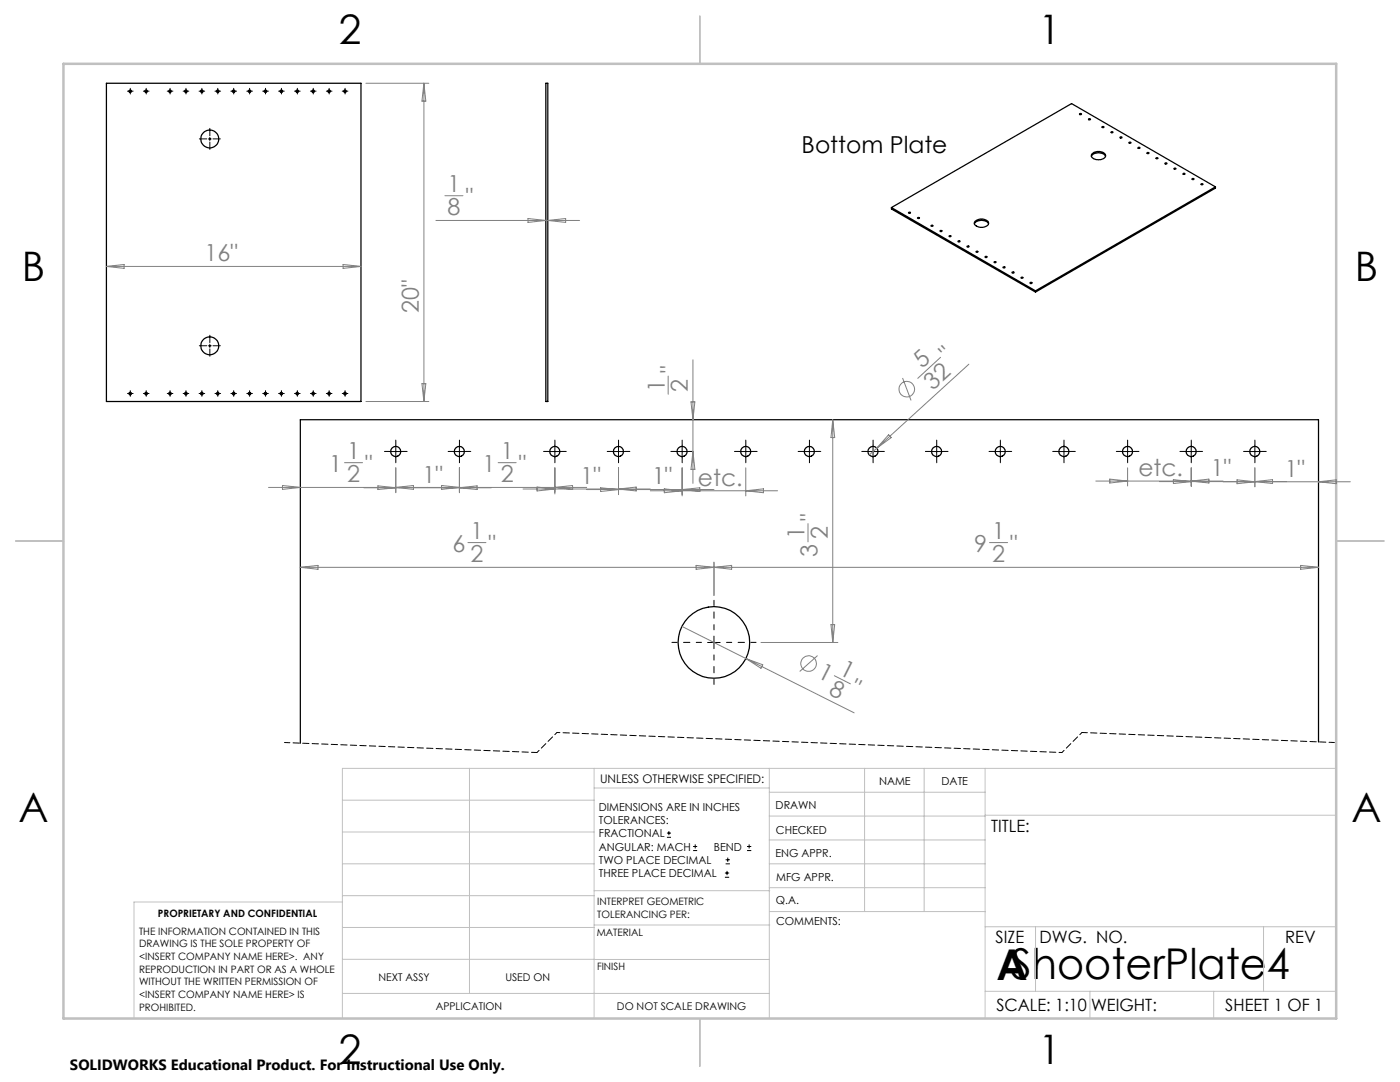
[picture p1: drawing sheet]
<svg xmlns="http://www.w3.org/2000/svg" width="279mm" height="216mm" viewBox="0 0 279 216" stroke-linecap="round" stroke-linejoin="round" font-family="sans-serif">
<g fill="none" stroke="#000" stroke-width=".25">
<path d="M21.2 16.6h50.8v63.5h-50.8zM108.9 16.6h.4v63.5h-.4zM215.5 22.7l.2-.1 .1 .2-.3 .1zM217.8 31.2a1.76 1.76 0 0 1 2.8 0M217.9 30.7a1.76 1.76 0 0 1 2.8 .3 1.71 1.71 0 0 1-2.8 .4l-.1-.2zM221.7 26.4l.3-.1 .1 .1-.3 .1zM225.3 28.4h.3l.1 .1-.3 .1zM227.1 29.5l.3-.1 .1 .2h-.3zM230.7 31.5h.1a.16 .16 0 0 1 .2-.1 .16 .16 0 0 1 0 .2l-.2 .1zM234.3 33.6h.1a.16 .16 0 0 1 .2-.1 .16 .16 0 0 1 0 .2l-.2 .1zM239.7 36.7a.16 .16 0 0 1 .3-.1 .16 .16 0 0 1 0 .2zM242.6 37.3l-28.7-16.6-36 20.7"/>
<path d="M242.6 37.3l-35.9 20.7M242.6 37.3v.2l-35.9 20.8M177.9 41.4l28.8 16.6M177.9 41.4v.3l28.8 16.6M183.2 43.4a.16 .16 0 0 1 .2 0 .16 .16 0 0 1 0 .2 .16 .16 0 0 1-.2 0 .16 .16 0 0 1 0-.2zM185.8 45l.3-.1 .1 .2-.4 .1zM187.6 46h.3l.1 .1-.3 .1zM189.4 47.1a.16 .16 0 0 1 .3-.1 .16 .16 0 0 1 0 .2h-.2zM194.5 44.7a1.76 1.76 0 0 1 2.8 0M194.6 44.2a1.81 1.81 0 0 1 2.7 .2 1.29 1.29 0 0 1-1.9 .9 .83 .83 0 0 1-.9-1zM194.8 50.2a.16 .16 0 0 1 .3-.1 .16 .16 0 0 1 0 .2zM198.4 52.3v-.1a.16 .16 0 0 1 .2 0 .16 .16 0 0 1 .1 .2h-.2z"/>
<path d="M202 54.3h.3l.1 .1-.3 .1zM203.8 55.4l.2-.1 .2 .2h-.3zM205.6 56.4l.2-.1 .2 .2-.3 .1zM206.7 58v.3M263.1 148.1v-64.4h-203.2v64.6"/>
<circle cx="26" cy="18.2" r=".25"/>
<circle cx="29.2" cy="18.2" r=".25"/>
<circle cx="33.9" cy="18.2" r=".25"/>
<circle cx="37.1" cy="18.2" r=".25"/>
<circle cx="40.3" cy="18.2" r=".25"/>
<circle cx="43.4" cy="18.2" r=".25"/>
<circle cx="46.6" cy="18.2" r=".25"/>
<circle cx="49.8" cy="18.2" r=".25"/>
<circle cx="53" cy="18.2" r=".25"/>
<circle cx="56.1" cy="18.2" r=".25"/>
<circle cx="59.3" cy="18.2" r=".25"/>
<circle cx="62.5" cy="18.2" r=".25"/>
<circle cx="65.7" cy="18.2" r=".25"/>
<circle cx="68.8" cy="18.2" r=".25"/>
<circle cx="41.9" cy="27.7" r="1.78"/>
<circle cx="217.5" cy="23.8" r=".18"/>
<circle cx="220.1" cy="25.4" r=".16"/>
<circle cx="223.7" cy="27.5" r=".16"/>
<circle cx="229.1" cy="30.6" r=".18"/>
<circle cx="232.7" cy="32.7" r=".16"/>
<circle cx="236.3" cy="34.7" r=".16"/>
<circle cx="238.1" cy="35.8" r=".16"/>
<circle cx="181.5" cy="42.4" r=".16"/>
<circle cx="191.4" cy="48.1" r=".16"/>
<circle cx="193.2" cy="49.2" r=".16"/>
<circle cx="196.8" cy="51.2" r=".16"/>
<circle cx="200.3" cy="53.3" r=".18"/>
<circle cx="26" cy="78.5" r=".25"/>
<circle cx="29.2" cy="78.5" r=".25"/>
<circle cx="33.9" cy="78.5" r=".25"/>
<circle cx="37.1" cy="78.5" r=".25"/>
<circle cx="40.3" cy="78.5" r=".25"/>
<circle cx="41.9" cy="69" r="1.78"/>
<circle cx="43.5" cy="78.5" r=".25"/>
<circle cx="46.6" cy="78.5" r=".25"/>
<circle cx="49.8" cy="78.5" r=".25"/>
<circle cx="53" cy="78.5" r=".25"/>
<circle cx="56.2" cy="78.5" r=".25"/>
<circle cx="59.3" cy="78.5" r=".25"/>
<circle cx="62.5" cy="78.5" r=".25"/>
<circle cx="65.7" cy="78.5" r=".25"/>
<circle cx="68.9" cy="78.5" r=".25"/>
<circle cx="79" cy="90.1" r="1.02"/>
<circle cx="91.7" cy="90.1" r="1.02"/>
<circle cx="110.7" cy="90.1" r="1.02"/>
<circle cx="123.4" cy="90.1" r="1.02"/>
<circle cx="136.1" cy="90.1" r="1.02"/>
<circle cx="148.8" cy="90.1" r="1.02"/>
<circle cx="161.5" cy="90.1" r="1.02"/>
<circle cx="174.2" cy="90.1" r="1.02"/>
<circle cx="186.9" cy="90.1" r="1.02"/>
<circle cx="199.6" cy="90.1" r="1.02"/>
<circle cx="212.3" cy="90.1" r="1.02"/>
<circle cx="225" cy="90.1" r="1.02"/>
<circle cx="237.7" cy="90.1" r="1.02"/>
<circle cx="250.4" cy="90.1" r="1.02"/>
<circle cx="142.5" cy="128.2" r="7.1"/>
</g>
<g fill="none" stroke="#808080" stroke-width=".2">
<path d="M73 16.6h12.6M84.6 16.6v63.5M84.6 16.6l.4 3.6h-.8zM88.8 39.1h3.6M21.2 53.2h50.8M21.2 53.2l3.6-.4v.8zM68.5 52.8l3.5 .4-3.5 .4zM87 44h28.7M105.4 43.6l3.5 .4-3.5 .4zM109.3 44l3.6-.4v.8zM84.2 76.6h.8l-.4 3.5zM133.4 75v3.7"/>
<path d="M138.3 71.8v24.6M180.1 75.4l1.7 4.5M187.7 71.3l-4.5 4.2M193.4 72.7l-18.4 16.7M56.4 96.9l3.5 .4-3.5 .3zM68.8 92.3h3.6M72.6 97.3h25.4M73 80.1h12.6M75.4 96.9l3.6 .4-3.6 .4zM79 93.3v5M79 97.3l3.5-.4v.7zM88.1 96.9l3.6 .4-3.6 .3z"/>
<path d="M91.7 93.3v5M91.7 97.3l3.5-.4v.8zM99.4 92.3h3.6M104.4 97.6h25.4M107.2 97.2l3.5 .4-3.5 .4zM110.7 93.3v5.3M110.7 97.3l3.6-.4v.7zM117.1 97.3h-63.5M117.1 97.7h25.4M119.9 97.3l3.5 .4-3.5 .4zM123.4 93.3v5.4M123.4 97.6l3.6-.4v.8z"/>
<path d="M129.8 97.9h25.4M132.6 97.5l3.5 .4-3.5 .4zM136.1 93.3v5.7M136.1 97.7l3.6-.4v.8zM137.9 80.2h.8l-.4 3.5zM138.3 90.1l.4 3.6h-.8zM148.8 93.3v5.7M148.8 97.9l3.6-.4v.8zM166.2 83.7v44.5M166.2 83.7l.4 3.6h-.8zM175 89.4l-1.5 1.4M177.3 86.7l.6 .6-2.9 2.1z"/>
<path d="M218.7 96h25.4M221.5 95.6l3.5 .4-3.5 .4zM225 93.3v3.7M231.4 96.1h25.4M234.2 95.7l3.5 .4-3.5 .4zM237.7 93.3v3.8M237.7 96l3.6-.4v.8zM244.1 96.1h25.4M246.9 95.7v.8l7.1-.8v.8zM250.4 93.3v3.9M263.1 96.1l3.6-.4v.8zM59.9 113.2l3.6-.4v.8z"/>
<path d="M93.4 108.3h3.6M138.9 112.8v.8l7.1-.8v.8zM142.5 112.2v6.6M161.3 104.5v3.6M197.5 108.3h3.6M259.6 112.8l3.5 .4-3.5 .4zM263.1 113.2h-203.2M136.1 125l34.4 17.2M148.9 131.4l3.3 1.2-.3 .7zM151.9 128.2h15.3M163.2 130.8l-3.6 3.2M165.8 124.6h.8l-.4 3.6z"/>
<path d="M166.5 134.8l3.2 1.7"/>
<circle cx="180.9" cy="77.7" r="1.55"/>
<circle cx="161.4" cy="132.4" r="1.56"/>
</g>
<g fill="none" stroke="#000" stroke-width=".2">
<path d="M25.7 18.2h.6M26 17.9v.6M28.9 18.2h.6M29.2 17.9v.6M33.6 18.2h.6M33.9 17.9v.6M36.8 18.2h.6M37.1 17.9v.6M40 18.2h.6M40.3 17.9v.6M43.1 18.2h.6M43.5 17.9v.6"/>
<path d="M46.3 18.2h.6M46.6 17.9v.6M49.5 18.2h.6M49.8 17.9v.6M52.7 18.2h.6M53 17.9v.6M55.8 18.2h.6M56.2 17.9v.6M59 18.2h.6M59.3 17.9v.6M62.2 18.2h.6M62.5 17.9v.6"/>
<path d="M65.4 18.2h.6M65.7 17.9v.6M68.5 18.2h.6M68.9 17.9v.6M41.6 27.7h.6M41.9 27.4v.6M25.7 78.5h.6M26 78.2v.6M28.9 78.5h.6M29.2 78.2v.6M33.6 78.5h.6M33.9 78.2v.6"/>
<path d="M36.8 78.5h.6M37.1 78.2v.6M40 78.5h.6M40.3 78.2v.6M41.6 69h.6M41.9 68.7v.6M43.1 78.5h.6M43.5 78.2v.6M46.3 78.5h.6M46.6 78.2v.6M49.5 78.5h.6M49.8 78.2v.6"/>
<path d="M52.7 78.5h.6M53 78.2v.6M55.8 78.5h.6M56.2 78.2v.6M59 78.5h.6M59.3 78.2v.6M62.2 78.5h.6M62.5 78.2v.6M65.4 78.5h.6M65.7 78.2v.6M68.5 78.5h.6M68.9 78.2v.6"/>
<path d="M77.7 90.1h2.5M79 88.8v2.5M90.4 90.1h2.5M91.7 88.8v2.5M109.5 90.1h2.5M110.7 88.8v2.5M122.2 90.1h2.5M123.4 88.8v2.5M134.9 90.1h2.5M136.1 88.8v2.5M147.6 90.1h2.5M148.8 88.8v2.5"/>
<path d="M160.3 90.1h2.5M161.5 88.8v2.5M173 90.1h2.5M174.2 88.8v2.5M185.7 90.1h2.5M186.9 88.8v2.5M198.4 90.1h2.5M199.6 88.8v2.5M211.1 90.1h2.5M212.3 88.8v2.5M223.8 90.1h2.5M225 88.8v2.5"/>
<path d="M236.5 90.1h2.5M237.7 88.8v2.5M249.2 90.1h2.5M250.4 88.8v2.5M141.2 128.2h2.5M142.5 126.9v2.5M133.1 167.1h.8M133.1 166.2h.8M133.5 165.8v.9M138.3 169.7h.8M138.3 168.9h.8M138.7 168.5v.8"/>
<path d="M144.7 175h.8M144.7 174.2h.8M144.8 172.4h.9M144.8 171.6h.9M145.1 173.8v.8M145.2 171.1v.9M149.1 169.7h.8M149.1 168.9h.8M149.5 168.5v.8"/>
</g>
<g fill="none" stroke="#000" stroke-width=".2" stroke-dasharray="15.2 1.3 1.3 1.3">
<path d="M25.7 18.2h-.3M26 17.9v-.3M26 18.5v.3M26.3 18.2h.3M28.9 18.2h-.3M29.2 17.9v-.3M29.2 18.5v.3M29.5 18.2h.2M33.6 18.2h-.2M33.9 17.9v-.3M33.9 18.5v.3M34.3 18.2h.2"/>
<path d="M36.8 18.2h-.2M37.1 17.9v-.3M37.1 18.5v.3M37.4 18.2h.3M40 18.2h-.3M40.3 17.9v-.3M40.3 18.5v.3M40.6 18.2h.3M43.2 18.2h-.3M43.5 17.9v-.3M43.5 18.5v.3M43.8 18.2h.2"/>
<path d="M46.3 18.2h-.2M46.6 17.9v-.3M46.6 18.5v.3M47 18.2h.2M49.5 18.2h-.2M49.8 17.9v-.3M49.8 18.5v.3M50.1 18.2h.3M52.7 18.2h-.3M53 17.9v-.3M53 18.5v.3M53.3 18.2h.3"/>
<path d="M55.9 18.2h-.3M56.2 17.9v-.3M56.2 18.5v.3M56.5 18.2h.2M59 18.2h-.2M59.3 17.9v-.3M59.3 18.5v.3M59.7 18.2h.2M62.2 18.2h-.2M62.5 17.9v-.3M62.5 18.5v.3M62.8 18.2h.3"/>
<path d="M65.4 18.2h-.3M65.7 17.9v-.3M65.7 18.5v.3M66 18.2h.3M68.6 18.2h-.3M68.9 17.9v-.3M68.9 18.5v.3M69.2 18.2h.2M41.3 27.7h-1.5M41.9 27.1v-1.5M41.9 28.3v1.5M42.5 27.7h1.5"/>
<path d="M25.7 78.5h-.3M26 78.2v-.2M26 78.8v.3M26.3 78.5h.3M28.9 78.5h-.3M29.2 78.2v-.2M29.2 78.8v.3M29.5 78.5h.2M33.6 78.5h-.2M33.9 78.2v-.2M33.9 78.8v.3M34.3 78.5h.2"/>
<path d="M36.8 78.5h-.2M37.1 78.2v-.2M37.1 78.8v.3M37.4 78.5h.3M40 78.5h-.3M40.3 78.2v-.2M40.3 78.8v.3M40.6 78.5h.3M41.3 69h-1.5M41.9 68.4v-1.5M41.9 69.6v1.5M42.5 69h1.5"/>
<path d="M43.2 78.5h-.3M43.5 78.2v-.2M43.5 78.8v.3M43.8 78.5h.2M46.3 78.5h-.2M46.6 78.2v-.2M46.6 78.8v.3M47 78.5h.2M49.5 78.5h-.2M49.8 78.2v-.2M49.8 78.8v.3M50.1 78.5h.3"/>
<path d="M52.7 78.5h-.3M53 78.2v-.2M53 78.8v.3M53.3 78.5h.3M55.9 78.5h-.3M56.2 78.2v-.2M56.2 78.8v.3M56.5 78.5h.2M59 78.5h-.2M59.3 78.2v-.2M59.3 78.8v.3M59.7 78.5h.2"/>
<path d="M62.2 78.5h-.2M62.5 78.2v-.2M62.5 78.8v.3M62.8 78.5h.3M65.4 78.5h-.3M65.7 78.2v-.2M65.7 78.8v.3M66 78.5h.3M68.6 78.5h-.3M68.9 78.2v-.2M68.9 78.8v.3M69.2 78.5h.2"/>
<path d="M77.7 90.1h-1M79 88.8v-1M79 91.3v1M80.2 90.1h1.1M90.4 90.1h-1M91.7 88.8v-1M91.7 91.3v1M92.9 90.1h1.1M109.5 90.1h-1M110.7 88.8v-1M110.7 91.3v1M112 90.1h1"/>
<path d="M122.2 90.1h-1M123.4 88.8v-1M123.4 91.3v1M124.7 90.1h1M134.9 90.1h-1M136.1 88.8v-1M136.1 91.3v1M137.4 90.1h1M147.6 90.1h-1M148.8 88.8v-1M148.8 91.3v1M150.1 90.1h1"/>
<path d="M160.3 90.1h-1M161.5 88.8v-1M161.5 91.3v1M162.8 90.1h1M173 90.1h-1M174.2 88.8v-1M174.2 91.3v1M175.5 90.1h1M185.7 90.1h-1M186.9 88.8v-1M186.9 91.3v1M188.2 90.1h1"/>
<path d="M198.4 90.1h-1M199.6 88.8v-1M199.6 91.3v1M200.9 90.1h1M211.1 90.1h-1M212.3 88.8v-1M212.3 91.3v1M213.6 90.1h1M223.8 90.1h-1M225 88.8v-1M225 91.3v1M226.3 90.1h1"/>
<path d="M236.5 90.1h-1M237.7 88.8v-1M237.7 91.3v1M239 90.1h1M249.2 90.1h-1M250.4 88.8v-1M250.4 91.3v1M251.7 90.1h1"/>
</g>
<path d="M140 128.2h-5.9M142.5 125.7v-5.9M142.5 130.7v5.9M145 128.2h5.9" fill="none" stroke="#000" stroke-width=".2" stroke-dasharray="15.2 1.3 1.3 1.3" stroke-dashoffset="14.2"/>
<path d="M107.2 150.2l-50.4-2M266.3 148.2l-50.4-2" fill="none" stroke="#000" stroke-width=".2" stroke-dasharray="1.3 .6" stroke-dashoffset=".2"/>
<path d="M111.2 146.2l-4 4M211.9 150.2l-100.7-4M215.9 146.2l-4 4" fill="none" stroke="#000" stroke-width=".2" stroke-dasharray="1.3 .6" stroke-dashoffset=".7"/>
<g fill="none" stroke="#c0c0c0" stroke-width=".2">
<path d="M68.3 159.7h50.3M93.7 153.3v44.9M118.6 153.3v49.9M118.6 157.2h34.9M153.5 153.3v49.9M153.5 158.1h43.1M172.5 153.3v28.6M184.4 153.3v28.6M196.6 153.3v49.9M266.7 153.3h-198.4v49.9M68.3 178.7h50.3M68.3 172.4h50.3"/>
<path d="M68.3 166h50.3M68.3 180h-41.6v23.2M118.6 177.7h35M153.5 167.6h43.1M153.5 162.8h43.1M153.5 172.4h43.1M153.5 177.1h43.1M196.6 162.7h70.1M68.3 198.2h85.2M68.3 191.4l85.2 .1M68.3 185.1h50.3M118.6 184.6h35"/>
<path d="M153.6 181.9h43M196.6 197.8h70.1M196.6 184.9h70.1M206.7 184.9v12.9M217.5 197.8v5.4M242.2 197.8v5.4M252.2 184.9v12.9"/>
</g>
<path d="M139.7 3.2v9.5M3.1 107.9h9.6M266.7 107.9h9.5M139.7 203.2v9.6" fill="none" stroke="#c0c0c0" stroke-width=".25"/>
<path d="M12.7 12.7h254v190.5h-254z" fill="none" stroke="#c0c0c0" stroke-width=".5"/>
<text font-size="8.5" x="198.9" y="195.5">AShooterPlate4</text>
<g font-size="8.1">
<text x="67.6" y="8.9">2</text>
<text x="207.3" y="8.9">1</text>
<text x="4.4" y="56.2">B</text>
<text x="270.4" y="56.2">B</text>
<text x="3.7" y="164.1">A</text>
<text x="269.7" y="164.1">A</text>
<text x="67.6" y="212.4">2</text>
<text x="207.3" y="212.4">1</text>
</g>
<text font-size="4.7" x="160" y="30.6">Bottom Plate</text>
<g font-size="4.7" fill="#808080">
<text x="89.3" y="38.3">1</text>
<text x="92.9" y="40.9">&quot;</text>
<text x="89.3" y="43">8</text>
<text x="40.8" y="52.1">16&quot;</text>
<text x="83.6" y="62.4" transform="rotate(-90 83.6 62.4)">20&quot;</text>
<text x="135.2" y="74.5" transform="rotate(-90 135.2 74.5)">&quot;</text>
<text x="184" y="73.7" transform="rotate(-42 184 73.7)">5</text>
<text x="189.4" y="72.3" transform="rotate(-42 189.4 72.3)">&quot;</text>
<text x="132.7" y="78.1" transform="rotate(-90 132.7 78.1)">1</text>
<text x="137.3" y="78.1" transform="rotate(-90 137.3 78.1)">2</text>
<text x="186.2" y="78" transform="rotate(-42 186.2 78)">32</text>
<text x="65.7" y="94.2">1</text>
<text x="69.3" y="91.6">1</text>
<text x="72.9" y="94.2">&quot;</text>
<text x="96.3" y="94.2">1</text>
<text x="99.9" y="91.6">1</text>
<text x="103.5" y="94.2">&quot;</text>
<text x="227.2" y="94.9">etc.</text>
<text x="241.7" y="95.1">1&quot;</text>
<text x="256.4" y="95.1">1&quot;</text>
<text x="69.3" y="96.2">2</text>
<text x="84.3" y="96.3">1&quot;</text>
<text x="99.9" y="96.2">2</text>
<text x="115.8" y="96.5">1&quot;</text>
<text x="130.1" y="96.7">1&quot;</text>
<text x="139.3" y="96.9">etc.</text>
<text x="93.9" y="107.5">1</text>
<text x="160.6" y="107.6" transform="rotate(-90 160.6 107.6)">1</text>
<text x="163.1" y="104" transform="rotate(-90 163.1 104)">&quot;</text>
<text x="165.2" y="107.6" transform="rotate(-90 165.2 107.6)">2</text>
<text x="198" y="107.5">1</text>
<text x="90.3" y="110.1">6</text>
<text x="93.9" y="112.2">2</text>
<text x="97.5" y="110.1">&quot;</text>
<text x="163.1" y="111.2" transform="rotate(-90 163.1 111.2)">3</text>
<text x="194.4" y="110.1">9</text>
<text x="198" y="112.2">2</text>
<text x="201.6" y="110.1">&quot;</text>
<text x="162.9" y="135.1" transform="rotate(27 162.9 135.1)">1</text>
<text x="167.3" y="134.4" transform="rotate(27 167.3 134.4)">1</text>
<text x="165.2" y="138.5" transform="rotate(27 165.2 138.5)">8</text>
<text x="169.4" y="138.3" transform="rotate(27 169.4 138.3)">&quot;</text>
</g>
<g font-size="3.4">
<text x="197.8" y="166">TITLE:</text>
<text x="198.7" y="188.1">SIZE</text>
<text x="207.5" y="188.1">DWG. NO.</text>
<text x="256.5" y="188.2">REV</text>
<text x="198.8" y="201.7">SCALE: 1:10</text>
<text x="217.7" y="201.8">WEIGHT:</text>
<text x="244.5" y="201.7">SHEET 1 OF 1</text>
</g>
<text font-size="3" x="14" y="213.5">SOLIDWORKS Educational Product. For Instructional Use Only.</text>
<text font-size="2.4" x="119.8" y="156.2">UNLESS OTHERWISE SPECIFIED:</text>
<g font-size="2.2">
<text x="119.5" y="161.8">DIMENSIONS ARE IN INCHES</text>
<text x="154.8" y="161.4">DRAWN</text>
<text x="175.4" y="156.6">NAME</text>
<text x="187.9" y="156.7">DATE</text>
<text x="119.5" y="164.4">TOLERANCES:</text>
<text x="119.5" y="167.1">FRACTIONAL</text>
<text x="154.9" y="166.3">CHECKED</text>
<text x="119.5" y="169.7">ANGULAR: MACH</text>
<text x="119.5" y="172.4">TWO PLACE DECIMAL</text>
<text x="142.5" y="169.7">BEND</text>
<text x="154.8" y="171">ENG APPR.</text>
<text x="119.5" y="175">THREE PLACE DECIMAL</text>
<text x="154.9" y="175.7">MFG APPR.</text>
<text x="154.9" y="180.4">Q.A.</text>
<text x="154.9" y="184.6">COMMENTS:</text>
</g>
<g font-size="2.1">
<text x="75.5" y="195.7">NEXT ASSY</text>
<text x="100.9" y="195.7">USED ON</text>
<text x="86.9" y="201.5">APPLICATION</text>
<text x="123.1" y="201.6">DO NOT SCALE DRAWING</text>
</g>
<g font-size="2">
<text x="31.5" y="182.9">PROPRIETARY AND CONFIDENTIAL</text>
<text x="119.2" y="180.6">INTERPRET GEOMETRIC</text>
<text x="119.2" y="183.1">TOLERANCING PER:</text>
<text x="27.8" y="186.5">THE INFORMATION CONTAINED IN THIS</text>
<text x="27.8" y="189">DRAWING IS THE SOLE PROPERTY OF</text>
<text x="27.8" y="191.6">&lt;INSERT COMPANY NAME HERE&gt;. ANY</text>
<text x="119.1" y="186.7">MATERIAL</text>
<text x="27.8" y="194.1">REPRODUCTION IN PART OR AS A WHOLE</text>
<text x="27.8" y="196.6">WITHOUT THE WRITTEN PERMISSION OF</text>
<text x="119.1" y="193.5">FINISH</text>
<text x="27.8" y="199.1">&lt;INSERT COMPANY NAME HERE&gt; IS</text>
<text x="27.8" y="201.7">PROHIBITED.</text>
</g>
</svg>
